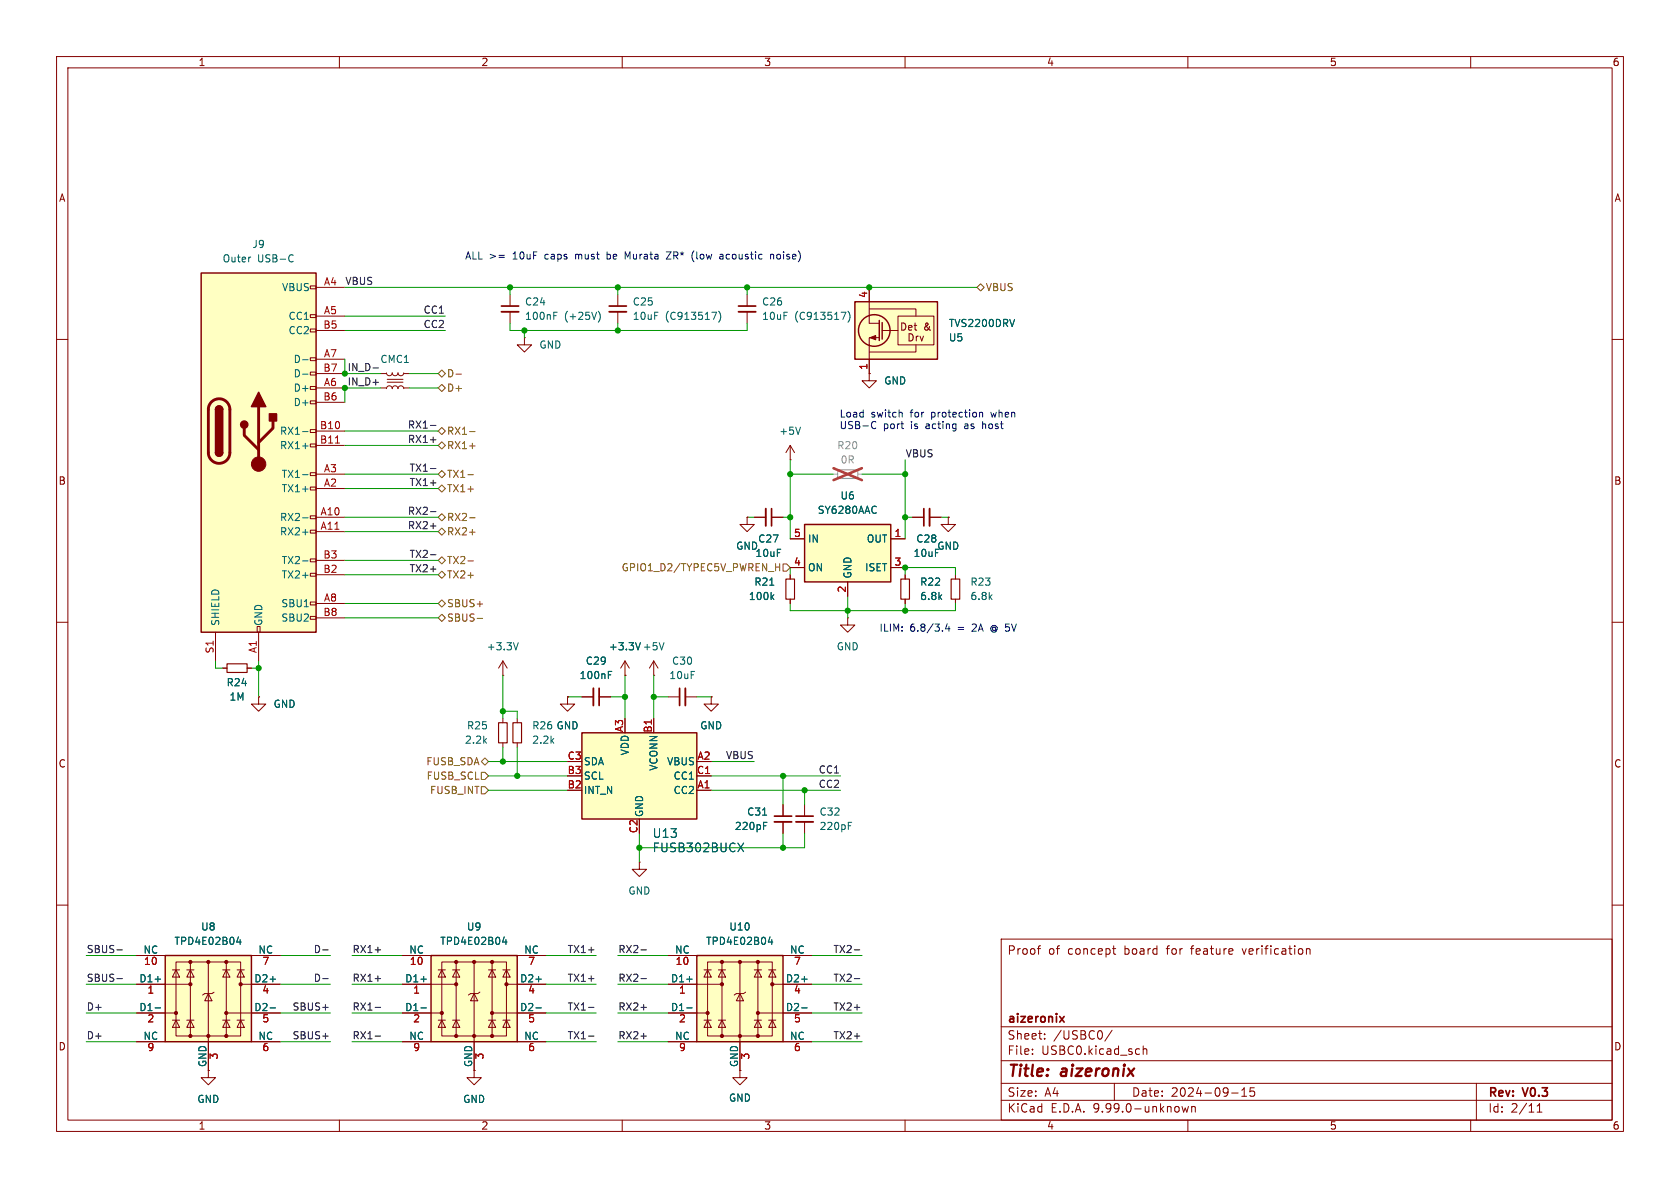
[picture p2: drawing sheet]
<svg xmlns="http://www.w3.org/2000/svg" width="297mm" height="210mm" viewBox="0 0 297 210" stroke-linecap="round" stroke-linejoin="round" font-family="sans-serif">
<g fill="none" stroke="#840000" stroke-width=".18">
<path d="M10 10h277v190h-277zM12 12h273v186h-273zM60 10v2M110 10v2M160 10v2M210 10v2M260 10v2M10 60h2M153.7 66v1.3h1.2l-1.2 1.3-1.3-1.3h1.3M153.7 66h.1M285 60h2M10 110h2"/>
<path d="M285 110h2M10 160h2M177 166h108v32h-108zM183.4 167.7h.6M184 167.2l-.3 .1M196.7 167.7h.5M196.9 167.2v1.3l.3 .2M231 167.8l.2-.1 .3 .1 .1 .9M231 167.7v1M285 160h2M60 198v2M110 198v2"/>
<path d="M160 198v2M177 194.5h108M177 191.5h108M177 187.5h108M177 181.5h108M182.5 186.3v.1M182.5 185.5v.1M184.7 183.6v.1M184.7 182.8v.1M196.6 182.1l-1.3 2M197 191.5v3M202.1 184.9v1.5"/>
<path d="M202.1 185.5l.2-.1 .4 .1v.9M209 195.6l.2 1 .3-.7 .3 .7 .3-1M210 198v2M210.7 195.6v1M210.7 195.7l.2-.1 .3 .1 .1 .9M217.7 193.2h1.2M219.5 193.8h.9M219.5 192.7l.5-.4v1.5M221.7 192.3h-.7v.7l.2-.1h.5l.1 .3-.1 .5-.2 .1-.5-.1M260 198v2M261 191.5v6.5M271.7 196.6h.9"/>
<path d="M271.7 195.5l.5-.4v1.5"/>
</g>
<path d="M187.3 179.7l.8 1M188.1 179.7l-.8 1" fill="none" stroke="#840000" stroke-width=".3"/>
<path d="M142.2 92.7h15.3v10.2h-15.3z" fill="#ffffc2"/>
<path d="M142.2 92.7h15.3v10.2h-15.3z" fill="none" stroke="#840000" stroke-width=".25"/>
<g fill="none" stroke="#840000" stroke-width=".18">
<path d="M139.7 95.3h2.5M157.5 95.3h2.5M39.4 118.1h.7M43.7 118.1h.7M139.7 100.3h2.5M149.9 109.2v1.3h1.2l-1.2 1.3-1.3-1.3h1.3M149.9 109.2h.1M149.9 102.9v2.5M157.5 100.3h2.5M45.7 123.2v1.3h1.3l-1.3 1.2-1.3-1.2h1.3M45.7 123.2h.1M91.4 127v.8"/>
<path d="M91.4 131.3v.8M125.7 123.2v1.3h-1.2l1.2 1.2 1.3-1.2h-1.3M125.7 123.2h.1M36.8 189.2v1.3h1.3l-1.3 1.3-1.2-1.3h1.2"/>
</g>
<path d="M40.1 117.3h3.6v1.6h-3.6zM90.7 127.8h1.5v3.5h-1.5z" fill="none" stroke="#840000" stroke-width=".2"/>
<path d="M29.2 168.9h15.2v15.3h-15.2z" fill="#ffffc2"/>
<g fill="none" stroke="#840000" stroke-width=".18">
<path d="M132.1 52.1v2M132.1 55.1v2.1M24.1 174h9.6M24.1 179.1h7M24.1 168.9h5.1M30.5 171.5h1.2M31.1 170.1h11.4v13h-11.4zM31.1 171.5l.6 1.2h-1.2zM33 171.5h1.3M33.7 171.5l.6 1.2h-1.3zM33.7 170.1v13M36.8 175.6l.7 1.3h-1.3z"/>
<path d="M36.8 170.1v19.1M37.8 175.4l-.3 .2h-1.3l-.4 .3M39.4 171.5h1.2M40 171.5l.6 1.2h-1.2zM40 170.1v13M40 179.1h9.5M41.9 171.5h1.3M42.5 171.5l.7 1.2h-1.3zM42.5 174h7M44.4 168.9h5.1M24.1 184.2h5.1M30.5 180.3h1.2"/>
<path d="M31.1 180.3l.6 1.3h-1.2zM33 180.3h1.3M33.7 180.3l.6 1.3h-1.3zM39.4 180.3h1.2M40 180.3l.6 1.3h-1.2zM41.9 180.3h1.3M42.5 180.3l.7 1.3h-1.3zM44.4 184.2h5.1"/>
</g>
<path d="M29.2 168.9h15.2v15.3h-15.2z" fill="none" stroke="#840000" stroke-width=".25"/>
<g fill="#840000" stroke="#840000" stroke-width=".18">
<circle cx="31.1" cy="179.1" r=".28"/>
<circle cx="33.7" cy="170.1" r=".28"/>
<circle cx="33.7" cy="174" r=".28"/>
<circle cx="33.7" cy="183.1" r=".28"/>
<circle cx="36.8" cy="170.1" r=".28"/>
<circle cx="36.8" cy="183.1" r=".28"/>
<circle cx="40" cy="170.1" r=".28"/>
<circle cx="40" cy="179.1" r=".28"/>
<circle cx="40" cy="183.1" r=".28"/>
<circle cx="42.5" cy="174" r=".28"/>
</g>
<path d="M148.7 55.2h.8l-.5 1.3M149.9 55a1.46 1.46 0 0 1 0 1.9M27.4 173.1h1M27.4 178.2h1M42.2 165.6l-.4 .9h.8M42.5 166.1v.8M47.7 173.1h1M47.7 178.2h1" fill="none" stroke="#006464" stroke-width=".18"/>
<path d="M130.6 54.1h3" fill="none" stroke="#840000" stroke-width=".3"/>
<path d="M130.6 55.1h3" fill="none" stroke="#840000" stroke-width=".33"/>
<path d="M151.1 53.3h14.6v10.2h-14.6z" fill="#ffffc2"/>
<g fill="none" stroke="#840000" stroke-width=".18">
<path d="M90.2 52.1v2M90.2 55.1v2.1M92.7 59.7v1.3h1.3l-1.3 1.2-1.3-1.2h1.3M92.7 59.7h.1M109.2 52.1v2M109.2 55.1v2.1M153.7 54.6h8.2v1.3M153.7 50.8v6.4h1.7M155.4 59.7h-1.7v6.3M156 58.4h2.7M158.7 55.9h6.4v5.1h-6.4zM139.7 78.7l-.8 1.3"/>
<path d="M139.7 78.7l.8 1.3M139.7 78.7v2.6M161.9 61v1.2h-8.2M132.1 91.4v1.3h1.2l-1.2 1.3-1.3-1.3h1.3M132.1 91.4h.1M133.3 91.4h2.1M136.4 91.4h2M139.7 81.3h.1M88.9 127v.8M88.9 131.3v.8M118.1 123.2h2M121.2 123.2h2"/>
<path d="M113 152.4v1.3h1.3l-1.3 1.2-1.2-1.2h1.2M113 152.4h.1"/>
</g>
<g fill="none" stroke="#840000" stroke-width=".25">
<path d="M151.1 53.3h14.6v10.2h-14.6zM155.4 56.6v3.6M156 57v2.9"/>
<circle cx="154.6" cy="58.4" r="2.79"/>
</g>
<path d="M153.8 59.7l1-.4v.8z" fill="#840000" stroke="#840000" stroke-width=".18"/>
<path d="M97.9 55.2h.6M97.9 55.8h.4M105.8 55a1.46 1.46 0 0 1 0 1.9M125.8 55.2h.9l-.6 1.3M127.1 55a1.46 1.46 0 0 1 0 1.9M179.4 56.5l-.5 1.2M141.5 75.5l-.4 1.3" fill="none" stroke="#006464" stroke-width=".18"/>
<path d="M88.6 54.1h3.1M107.7 54.1h3M136.4 89.9v3.1M120.1 121.7v3" fill="none" stroke="#840000" stroke-width=".3"/>
<path d="M88.6 55.1h3.1M107.7 55.1h3M135.4 89.9v3.1M121.2 121.7v3" fill="none" stroke="#840000" stroke-width=".33"/>
<path d="M148.1 83.1h3.5v1.5h-3.5z" fill="none" stroke="#a1a1a1" stroke-width=".2"/>
<path d="M147.3 83.8h.8M151.6 83.8h.8" fill="none" stroke="#a1a1a1" stroke-width=".18"/>
<path d="M147.4 82.8l5 2.1M152.4 82.8l-5 2.1" fill="none" stroke="#e12e31" stroke-width=".46"/>
<path d="M88.1 127.8h1.6v3.5h-1.6z" fill="none" stroke="#840000" stroke-width=".2"/>
<path d="M76.2 168.9h15.2v15.3h-15.2z" fill="#ffffc2"/>
<g fill="none" stroke="#840000" stroke-width=".18">
<path d="M71.1 174h9.5M71.1 179.1h7M71.1 168.9h5.1M77.5 171.5h1.2M78.1 170.1h11.4v13h-11.4zM78.1 171.5l.6 1.2h-1.2zM80 171.5h1.3M80.6 171.5l.7 1.2h-1.3zM80.6 170.1v13M83.8 175.6l.7 1.3h-1.3zM83.8 170.1v19.1M84.8 175.4l-.3 .2h-1.3l-.4 .3"/>
<path d="M86.4 171.5h1.2M87 171.5l.6 1.2h-1.2zM87 170.1v13M87 179.1h9.5M88.9 171.5h1.3M89.5 171.5l.7 1.2h-1.3zM89.5 174h7M91.4 168.9h5.1M71.1 184.2h5.1M77.5 180.3h1.2M78.1 180.3l.6 1.3h-1.2zM80 180.3h1.3"/>
<path d="M80.6 180.3l.7 1.3h-1.3zM86.4 180.3h1.2M87 180.3l.6 1.3h-1.2zM88.9 180.3h1.3M89.5 180.3l.7 1.3h-1.3zM91.4 184.2h5.1"/>
</g>
<path d="M76.2 168.9h15.2v15.3h-15.2z" fill="none" stroke="#840000" stroke-width=".25"/>
<g fill="#840000" stroke="#840000" stroke-width=".18">
<circle cx="78.1" cy="179.1" r=".28"/>
<circle cx="80.6" cy="170.1" r=".28"/>
<circle cx="80.6" cy="174" r=".28"/>
<circle cx="80.6" cy="183.1" r=".28"/>
<circle cx="83.8" cy="170.1" r=".28"/>
<circle cx="83.8" cy="183.1" r=".28"/>
<circle cx="87" cy="170.1" r=".28"/>
<circle cx="87" cy="179.1" r=".28"/>
<circle cx="87" cy="183.1" r=".28"/>
<circle cx="89.5" cy="174" r=".28"/>
</g>
<path d="M74.4 173.1h1M74.4 178.2h1M89.1 165.6l-.3 .9h.8M89.4 166.1v.8M94.7 173.1h1M94.7 178.2h1" fill="none" stroke="#006464" stroke-width=".18"/>
<path d="M102.9 129.5h20.3v15.3h-20.3z" fill="#ffffc2"/>
<path d="M102.9 129.5h20.3v15.3h-20.3z" fill="none" stroke="#840000" stroke-width=".25"/>
<path d="M115.6 119.4h.1M115.6 116.8v2.6M115.6 116.8l-.8 1.3M115.6 116.8l.7 1.3M139.7 101.6v.8M139.7 105.9v.8M115.6 127v2.5M123.2 137.2h2.5M123.2 139.7h2.5" fill="none" stroke="#840000" stroke-width=".18"/>
<path d="M117.4 113.6l-.4 1.3M136.1 103.4h.7M136.4 105.5l.4 .5M136.8 105.1l-.5 .5M130.5 149l1 1.6M131.5 149l-1 1.6" fill="none" stroke="#006464" stroke-width=".18"/>
<path d="M138.9 102.4h1.6v3.5h-1.6z" fill="none" stroke="#840000" stroke-width=".2"/>
<path d="M35.6 48.3h20.3v63.5h-20.3z" fill="#ffffc2"/>
<g fill="none" stroke="#840000" stroke-width=".18">
<path d="M54.9 50.5h1v.6h-1zM54.9 55.6h1v.5h-1zM54.9 58.2h1v.5h-1zM55.9 50.8h5.1M55.9 55.9h5.1M55.9 58.4h5.1M54.9 63.2h1v.6h-1zM54.9 65.8h1v.5h-1zM54.9 68.3h1v.5h-1zM54.9 70.9h1v.5h-1zM54.9 75.9h1v.6h-1zM54.9 78.5h1v.5h-1z"/>
<path d="M55.9 63.5h5.1M55.9 66h5.1M55.9 68.6h5.1M55.9 71.1h5.1M55.9 76.2h5.1M55.9 78.7h5.1M67.3 66h1M67.3 68.6h1M68.3 65.9l.2 .4 .3 .1 .4-.1 .1-.4 .1 .3 .3 .2 .4-.1 .3-.4 .1 .4 .5 .1 .3-.2 .1-.3M68.3 68.7l.2-.3 .3-.2 .4 .1 .1 .4 .2-.3 .2-.2 .4 .1 .3 .4 .1-.4 .5-.1 .3 .2 .1 .3M68.5 67.1h2.7M68.5 67.6h2.7"/>
<path d="M71.4 66h1M71.4 68.6h1M54.9 83.6h1v.5h-1zM54.9 86.1h1v.5h-1zM54.9 91.2h1v.5h-1zM54.9 93.7h1v.5h-1zM54.9 98.8h1v.5h-1zM55.9 83.8h5.1M55.9 86.4h5.1M55.9 91.4h5.1M55.9 94h5.1M55.9 99.1h5.1"/>
<path d="M161.3 91.4h2M164.3 91.4h2.1M167.6 91.4v1.3h-1.2l1.2 1.3 1.3-1.3h-1.3M167.6 91.4h.1M38.1 111.8v5M45.5 110.7h.5v1.1h-.5zM45.7 111.8v5M54.9 101.3h1v.6h-1zM54.9 106.4h1v.5h-1zM54.9 109h1v.5h-1zM55.9 101.6h5.1M55.9 106.7h5.1"/>
<path d="M55.9 109.2h5.1M110.5 119.4h.1M110.5 116.8l-.8 1.3M110.5 116.8l.8 1.3M110.5 116.8v2.6M160 101.6v.8M160 105.9v.8M168.9 101.6v.8M168.9 105.9v.8M102.9 123.2h2M105.9 123.2h2M138.4 142.2v2.1"/>
<path d="M138.4 145.3v2M142.2 142.2v2.1M142.2 145.3v2M83.8 189.2v1.3h1.3l-1.3 1.3-1.3-1.3h1.3M130.8 189.2v1.3h1.3l-1.3 1.3-1.3-1.3h1.3"/>
</g>
<path d="M35.6 48.3h20.3v63.5h-20.3zM38.1 72.4a.64 .64 0 0 1 .6-.6 .64 .64 0 0 1 .7 .6M38.1 80a.64 .64 0 0 0 .6 .6 .64 .64 0 0 0 .7-.6" fill="none" stroke="#840000" stroke-width=".25"/>
<path d="M37.4 71.1a1.9 1.9 0 0 1 2.1-.5 1.9 1.9 0 0 1 1.1 1.8v7.6a1.91 1.91 0 0 1-1.9 1.9 1.91 1.91 0 0 1-1.9-1.9v-7.8l.2-.6zM43.2 75.7v1.3l2.5 2.5M45.7 71.9v10.1M48.3 74.4v1.3l-2.6 2.5" fill="none" stroke="#840000" stroke-width=".51"/>
<g fill="#840000" stroke="#840000" stroke-width=".25">
<path d="M38.1 72.4h1.3v7.6h-1.3z"/>
<path d="M38.3 71.9a.64 .64 0 0 1 .7-.1 .64 .64 0 0 1 .4 .6h-1.3z"/>
<path d="M38.1 80h1.3a.64 .64 0 0 1-.7 .6 .64 .64 0 0 1-.6-.6z"/>
<path d="M45.7 69.3l1.3 2.6h-2.6z"/>
<path d="M47.6 73.2h1.3v1.2h-1.3z"/>
<circle cx="43.2" cy="75.1" r=".63"/>
</g>
<circle cx="45.7" cy="82" r="1.27" fill="#840000" stroke="#840000" stroke-width=".18"/>
<g fill="none" stroke="#006464" stroke-width=".18">
<path d="M44.2 45.5h.1M51.5 45l.3 .2M51.8 46.2l-.3 .1M53.5 63.6h1M53.5 66.1h1M53.5 76.3h1M53.5 78.8h1M53.5 83.9h1M53.5 91.5h1M53.5 94.1h1M53.5 99.2h1M107.6 119.3h.4"/>
<path d="M107.6 118.7h.6M113.2 113.6l-.4 1.3M134.8 144.1h.7M135 146h.4M135 145.4h.6M150 146h.4M150 145.4h.6"/>
</g>
<path d="M59.3 78.3h.7" fill="none" stroke="#a90000" stroke-width=".18"/>
<path d="M159.3 102.4h1.5v3.5h-1.5zM168.1 102.4h1.6v3.5h-1.6z" fill="none" stroke="#840000" stroke-width=".2"/>
<path d="M163.3 89.9v3.1M105.9 121.7v3M136.9 144.3h3.1M140.7 144.3h3.1" fill="none" stroke="#840000" stroke-width=".3"/>
<path d="M164.3 89.9v3.1M104.9 121.7v3M136.9 145.3h3.1M140.7 145.3h3.1" fill="none" stroke="#840000" stroke-width=".33"/>
<path d="M123.2 168.9h15.2v15.3h-15.2z" fill="#ffffc2"/>
<g fill="none" stroke="#840000" stroke-width=".18">
<path d="M153.7 50.8v2.5M153.7 66h.1M153.7 63.5v2.5M132.1 91.4h.1M133.3 91.4h2.1M136.4 91.4h2M139.7 95.3h2.5M157.5 95.3h2.5M161.3 91.4h2M164.3 91.4h2.1M167.6 91.4h.1M39.4 118.1h.7"/>
<path d="M43.7 118.1h.7M88.9 119.4h.1M88.9 116.8l-.8 1.3M88.9 116.8l.8 1.3M88.9 116.8v2.6M110.5 119.4h.1M139.7 100.3h2.5M139.7 101.6v.8M139.7 105.9v.8M149.9 102.9v2.5M157.5 100.3h2.5M160 101.6v.8"/>
<path d="M160 105.9v.8M45.7 123.2h.1M100.3 123.2v1.3h1.3l-1.3 1.2-1.2-1.2h1.2M100.3 123.2h.1M102.9 123.2h2M105.9 123.2h2M115.6 127v2.5M123.2 137.2h2.5M123.2 139.7h2.5M125.7 123.2h.1M138.4 142.2v2.1M138.4 145.3v2"/>
<path d="M24.1 174h5.1M24.1 179.1h5.1M24.1 168.9h5.1M44.4 174h5.1M44.4 179.1h5.1M44.4 168.9h5.1M71.1 174h5.1M71.1 179.1h5.1M71.1 168.9h5.1M91.4 174h5.1M91.4 179.1h5.1M91.4 168.9h5.1"/>
<path d="M118.1 174h9.5M118.1 179.1h7M118.1 168.9h5.1M124.5 171.5h1.2M125.1 170.1h11.4v13h-11.4zM125.1 171.5l.6 1.2h-1.2zM127 171.5h1.3M127.6 171.5l.7 1.2h-1.3zM127.6 170.1v13M130.8 175.6l.6 1.3h-1.2zM130.8 170.1v19.1M131.8 175.4l-.4 .2h-1.2l-.4 .3"/>
<path d="M133.3 171.5h1.3M134 171.5l.6 1.2h-1.3zM134 170.1v13M134 179.1h9.5M135.9 171.5h1.3M136.5 171.5l.7 1.2h-1.3zM136.5 174h7M138.4 168.9h5.1M24.1 184.2h5.1M36.8 184.2v5M44.4 184.2h5.1M71.1 184.2h5.1"/>
<path d="M83.8 184.2v5M91.4 184.2h5.1M118.1 184.2h5.1M124.5 180.3h1.2M125.1 180.3l.6 1.3h-1.2zM127 180.3h1.3M127.6 180.3l.7 1.3h-1.3zM133.3 180.3h1.3M134 180.3l.6 1.3h-1.3zM135.9 180.3h1.3M136.5 180.3l.7 1.3h-1.3zM138.4 184.2h5.1"/>
</g>
<path d="M123.2 168.9h15.2v15.3h-15.2z" fill="none" stroke="#840000" stroke-width=".25"/>
<g fill="#840000" stroke="#840000" stroke-width=".18">
<circle cx="125.1" cy="179.1" r=".28"/>
<circle cx="127.6" cy="170.1" r=".28"/>
<circle cx="127.6" cy="174" r=".28"/>
<circle cx="127.6" cy="183.1" r=".28"/>
<circle cx="130.8" cy="170.1" r=".28"/>
<circle cx="130.8" cy="183.1" r=".28"/>
<circle cx="134" cy="170.1" r=".28"/>
<circle cx="134" cy="179.1" r=".28"/>
<circle cx="134" cy="183.1" r=".28"/>
<circle cx="136.5" cy="174" r=".28"/>
</g>
<g fill="none" stroke="#006464" stroke-width=".18">
<path d="M179.4 56.5l-.5 1.2M91.6 113.6l-.4 1.3M107.6 119.3h.4M107.6 118.7h.6M113.2 113.6l-.4 1.3M136.1 103.4h.7M136.4 105.5l.4 .5M136.8 105.1l-.5 .5M130.5 149l1 1.6M131.5 149l-1 1.6M134.8 144.1h.7M135 146h.4"/>
<path d="M135 145.4h.6M27.4 173.1h1M27.4 178.2h1M42.2 165.6l-.4 .9h.8M42.5 166.1v.8M47.7 173.1h1M47.7 178.2h1M74.4 173.1h1M74.4 178.2h1M89.1 165.6l-.3 .9h.8M89.4 166.1v.8M94.7 173.1h1"/>
<path d="M94.7 178.2h1M121.4 173.1h1M121.4 178.2h1M136.1 165.6l-.3 .9h.8M136.4 166.1v.8M141.7 173.1h1M141.7 178.2h1"/>
</g>
<g fill="none" stroke="#725600" stroke-width=".18">
<path d="M172.7 50.8l.7-.6 .6 .6-.6 .6zM77.5 78.7l.6-.6 .6 .6-.6 .7zM77.5 76.2l.6-.6 .6 .6-.6 .6zM77.5 68.6l.6-.7 .6 .7-.6 .6zM77.5 66l.6-.6 .6 .6-.6 .7zM80.6 66.1h1M83 78.8h1M83 76.3h1M77.5 83.8l.6-.6 .6 .6-.6 .7zM77.5 94l.6-.7 .6 .7-.6 .6zM77.5 91.4l.6-.6 .6 .6-.6 .7zM77.5 86.4l.6-.7 .6 .7-.6 .6z"/>
<path d="M77.5 99.1l.6-.7 .6 .7-.6 .6zM82.7 83.9h1M82.7 99.2h1M83 94.1h1M83 91.5h1M137.8 99.6v1.3M138.4 99.7h.7l.6 .6-.6 .7h-.7zM77.5 101.6l.6-.6 .6 .6-.6 .6zM77.5 106.7l.6-.7 .6 .7-.6 .6zM77.5 109.2l.6-.6 .6 .6-.6 .7zM84.4 109.3h.9M137.1 100.2h.7"/>
<path d="M85.1 134.6l.6-.6 .7 .6-.7 .7zM85.1 136.5h.6l.7 .7-.7 .6h-.6zM85.1 139.1h.6l.7 .6-.7 .6h-.6z"/>
</g>
<g fill="none" stroke="#0f0f0f" stroke-width=".18">
<path d="M65.9 65h1M76.1 75.2h1M76.1 77.7h1M76.1 90.4h1M76.1 93h1M76.1 82.8h1M76.1 98.1h1M20.7 167.9h.9M20.7 173h.9M57 167.9h1M57 173h1M66.3 167.9h1"/>
<path d="M66.3 178.1h1M66.3 173h1M104 178.1h1M113.3 167.9h1M113.3 178.1h1M113.3 173h1M151 167.9h1M151 173h1M66.3 183.2h1M104 183.2h1M113.3 183.2h1"/>
</g>
<g fill="none" stroke="#009600" stroke-width=".18">
<path d="M61 55.9h17.7M61 50.8h111.7M61 58.4h17.7M90.2 57.2v1.2h41.9v-1.2M90.2 50.8v1.3M92.7 58.4v1.3M109.2 50.8v1.3M109.2 57.2v1.2M132.1 50.8v1.3M61 76.2h16.5M61 78.7h16.5M61 63.5v2.5h6.3"/>
<path d="M67.3 68.6h-6.3v2.5M72.4 68.6h5.1M72.4 66h5.1M61 99.1h16.5M61 94h16.5M61 91.4h16.5M61 83.8h16.5M61 86.4h16.5M132.1 91.4h1.2M138.4 91.4h1.3M139.7 83.8h7.6M139.7 81.3v14"/>
<path d="M152.4 83.8h7.6M160 91.4h1.3M160 81.3v14M166.4 91.4h1.2M38.1 116.8v1.3h1.3M44.4 118.1h1.3M45.7 116.8v6.4M61 106.7h16.5M61 109.2h16.5M61 101.6h16.5M88.9 119.4v7.6M110.5 119.4v7.6"/>
<path d="M115.6 119.4v7.6M139.7 100.3v1.3M139.7 106.7v1.3h29.2v-1.3M149.9 105.4v3.8M160 101.6v-1.3h8.9v1.3M160 106.7v1.3M86.4 137.2h13.9M86.4 134.6h13.9M86.4 139.7h13.9M88.9 125.7h2.5v1.3M88.9 132.1v2.5M91.4 132.1v5.1"/>
<path d="M100.3 123.2h2.6M107.9 123.2h2.6M115.6 123.2h2.5M123.2 123.2h2.5M125.7 137.2h22.9M125.7 134.6h7.6M125.7 139.7h22.9M138.4 137.2v5M142.2 139.7v2.5M113 147.3v5.1M138.4 147.3v2.6M142.2 147.3v2.6h-29.2"/>
<path d="M15.2 174h8.9M15.2 179.1h8.9M15.2 168.9h8.9M49.5 174h8.9M49.5 179.1h8.9M49.5 168.9h8.9M62.2 174h8.9M62.2 179.1h8.9M62.2 168.9h8.9M96.5 174h8.9M96.5 179.1h8.9M96.5 168.9h8.9"/>
<path d="M109.2 174h8.9M109.2 179.1h8.9M109.2 168.9h8.9M143.5 174h8.9M143.5 179.1h8.9M143.5 168.9h8.9M15.2 184.2h8.9M49.5 184.2h8.9M62.2 184.2h8.9M96.5 184.2h8.9M109.2 184.2h8.9M143.5 184.2h8.9"/>
</g>
<g fill="none" stroke="#0000c2" stroke-width=".18">
<path d="M88.2 45.1h1M88.2 45.5h1M107.3 44.5v1.3M107.3 45.7l.1 .1M107.4 44.9l-.1 .1M111 45.4l-.5-.9v1.3M117.8 44.5h.8l-.8 1.3h.8M122.5 46l.2 .3M122.7 44.3l-.2 .3M127.3 45.7h.5M127.3 45h.5v.8M127.8 45.3l-.5 .1"/>
<path d="M136.2 45.1l.2-.2 .3 .1 .1 .8M136.2 44.9v.9M137.4 45.1v.6M154.8 75.7l-.2 .1-.3-.1M159.3 72.9l.2 .2v.6M173.2 73l.2-.1h.3v.8M173.7 74.5v1.3M173.9 74.9l-.2 .1M167.5 110.3l-.3 .9h.7M167.8 110.7v.9M175.3 110.7a.58 .58 0 0 0 0 .9"/>
</g>
<g fill="#009600" stroke="#009600" stroke-width=".18">
<circle cx="160" cy="108" r=".46"/>
<circle cx="160" cy="83.8" r=".46"/>
<circle cx="160" cy="91.4" r=".46"/>
<circle cx="149.9" cy="108" r=".46"/>
<circle cx="160" cy="100.3" r=".46"/>
<circle cx="153.7" cy="50.8" r=".46"/>
<circle cx="139.7" cy="91.4" r=".46"/>
<circle cx="139.7" cy="83.8" r=".46"/>
<circle cx="88.9" cy="125.7" r=".46"/>
<circle cx="91.4" cy="137.2" r=".46"/>
<circle cx="45.7" cy="118.1" r=".46"/>
<circle cx="88.9" cy="134.6" r=".46"/>
<circle cx="138.4" cy="137.2" r=".46"/>
<circle cx="113" cy="149.9" r=".46"/>
<circle cx="138.4" cy="149.9" r=".46"/>
<circle cx="110.5" cy="123.2" r=".46"/>
<circle cx="115.6" cy="123.2" r=".46"/>
<circle cx="109.2" cy="58.4" r=".46"/>
<circle cx="109.2" cy="50.8" r=".46"/>
<circle cx="132.1" cy="50.8" r=".46"/>
<circle cx="92.7" cy="58.4" r=".46"/>
<circle cx="90.2" cy="50.8" r=".46"/>
<circle cx="142.2" cy="139.7" r=".46"/>
<circle cx="61" cy="66" r=".46"/>
<circle cx="61" cy="68.6" r=".46"/>
</g>
<g font-size="2.8" fill="#840000">
<text x="178" y="190.9">Title:</text>
<text x="187.7" y="190.9">aizeronix</text>
</g>
<g font-size="2.1" fill="#006464">
<text x="115.3" y="148.3">U13</text>
<text x="115.3" y="150.9">FUSB302BUCX</text>
</g>
<g font-size="2.1" fill="#840000">
<text x="178" y="169">Proof</text>
<text x="185.3" y="169">of</text>
<text x="188.8" y="169">concept</text>
<text x="198.9" y="169">board</text>
<text x="206.6" y="169">for</text>
<text x="211" y="169">feature</text>
<text x="220.2" y="169">verification</text>
<text x="178" y="184">Sheet:</text>
<text x="178" y="181.2">aizeronix</text>
<text x="186.2" y="184">/USBC0/</text>
<text x="178" y="186.7">File:</text>
<text x="184.1" y="186.7">USBC0.kicad_sch</text>
<text x="178" y="196.9">KiCad</text>
<text x="178" y="194.1">Size:</text>
<text x="184.7" y="194.1">A4</text>
<text x="185.7" y="196.9">E.D.A.</text>
<text x="193.3" y="196.9">9.99.0-unknown</text>
<text x="200" y="194.1">Date:</text>
<text x="207" y="194.1">2024-09-15</text>
<text x="263" y="194.3">Rev:</text>
<text x="263" y="196.9">Id:</text>
<text x="267.1" y="196.9">2/11</text>
<text x="269.4" y="194.3">V0.3</text>
</g>
<g font-size="1.8" fill="#840000">
<text x="35" y="11.9">1</text>
<text x="85" y="11.9">2</text>
<text x="135" y="11.9">3</text>
<text x="185" y="11.9">4</text>
<text x="235" y="11.9">5</text>
<text x="285" y="11.9">6</text>
<text x="10.3" y="35.9">A</text>
<text x="285.3" y="35.9">A</text>
<text x="159" y="58.6">Det</text>
<text x="163.3" y="58.6">&amp;</text>
<text x="160.3" y="60.6">Drv</text>
<text x="10.3" y="85.9">B</text>
<text x="285.3" y="85.9">B</text>
<text x="10.3" y="135.9">C</text>
<text x="285.3" y="135.9">C</text>
<text x="10.3" y="185.9">D</text>
<text x="285.3" y="185.9">D</text>
<text x="36.6" y="188.7" transform="rotate(-90 36.6 188.7)">GND</text>
<text x="83.6" y="188.7" transform="rotate(-90 83.6 188.7)">GND</text>
<text x="35" y="199.9">1</text>
<text x="85" y="199.9">2</text>
<text x="135" y="199.9">3</text>
<text x="185" y="199.9">4</text>
<text x="235" y="199.9">5</text>
<text x="285" y="199.9">6</text>
</g>
<g font-size="1.8" fill="#006464">
<text x="39.3" y="46.6">Outer</text>
<text x="44.5" y="44">J9</text>
<text x="45.5" y="46.6">USB-C</text>
<text x="49.8" y="51.7">VBUS</text>
<text x="50.9" y="56.7">CC1</text>
<text x="50.9" y="59.3">CC2</text>
<text x="92.7" y="56.7">100nF</text>
<text x="92.7" y="54.2">C24</text>
<text x="99.8" y="56.7">(+25V)</text>
<text x="111.8" y="54.2">C25</text>
<text x="111.8" y="56.7">10uF</text>
<text x="117.6" y="56.7">(C913517)</text>
<text x="134.6" y="54.2">C26</text>
<text x="134.6" y="56.7">10uF</text>
<text x="140.5" y="56.7">(C913517)</text>
<text x="167.6" y="58">TVS2200DRV</text>
<text x="51.8" y="64.4">D-</text>
<text x="67.1" y="64.4">CMC1</text>
<text x="95.3" y="61.8">GND</text>
<text x="167.6" y="60.6">U5</text>
<text x="51.8" y="66.9">D-</text>
<text x="51.8" y="69.4">D+</text>
<text x="51.8" y="72">D+</text>
<text x="156.2" y="68.2">GND</text>
<text x="49.4" y="77.1">RX1-</text>
<text x="137.7" y="77.1">+5V</text>
<text x="49.4" y="79.6">RX1+</text>
<text x="49.7" y="84.7">TX1-</text>
<text x="49.7" y="87.2">TX1+</text>
<text x="148.5" y="88.5">U6</text>
<text x="49.4" y="92.3">RX2-</text>
<text x="49.4" y="94.8">RX2+</text>
<text x="144.5" y="91">SY6280AAC</text>
<text x="49.7" y="99.9">TX2-</text>
<text x="130" y="97.4">GND</text>
<text x="133.5" y="98.7">10uF</text>
<text x="133.9" y="96.1">C27</text>
<text x="142.7" y="96.1">IN</text>
<text x="142.7" y="101.2">ON</text>
<text x="152.8" y="101.2">ISET</text>
<text x="153.1" y="96.1">OUT</text>
<text x="161.4" y="98.7">10uF</text>
<text x="161.9" y="96.1">C28</text>
<text x="165.6" y="97.4">GND</text>
<text x="49.6" y="107.5">SBU1</text>
<text x="49.7" y="102.5">TX2+</text>
<text x="132.3" y="106.3">100k</text>
<text x="133.3" y="103.7">R21</text>
<text x="150.7" y="102.4" transform="rotate(-90 150.7 102.4)">GND</text>
<text x="162.6" y="106.3">6.8k</text>
<text x="162.6" y="103.7">R22</text>
<text x="171.5" y="106.3">6.8k</text>
<text x="171.5" y="103.7">R23</text>
<text x="39" y="110.7" transform="rotate(-90 39 110.7)">SHIELD</text>
<text x="46.6" y="110.7" transform="rotate(-90 46.6 110.7)">GND</text>
<text x="49.6" y="110.1">SBU2</text>
<text x="86" y="115.2">+3.3V</text>
<text x="103.5" y="117.7">C29</text>
<text x="107.5" y="115.2">+3.3V</text>
<text x="113.5" y="115.2">+5V</text>
<text x="118.7" y="117.7">C30</text>
<text x="147.8" y="115.2">GND</text>
<text x="40" y="121.5">R24</text>
<text x="40.5" y="124.1">1M</text>
<text x="48.3" y="125.3">GND</text>
<text x="102.4" y="120.2">100nF</text>
<text x="118.2" y="120.2">10uF</text>
<text x="82.1" y="131.7">2.2k</text>
<text x="82.5" y="129.1">R25</text>
<text x="94" y="131.7">2.2k</text>
<text x="94" y="129.1">R26 GND</text>
<text x="98.3" y="129.1">GND</text>
<text x="123.7" y="129.1">GND</text>
<text x="103.1" y="135.5">SDA</text>
<text x="111.4" y="133.6" transform="rotate(-90 111.4 133.6)">VDD</text>
<text x="116.4" y="136.3" transform="rotate(-90 116.4 136.3)">VCONN</text>
<text x="117.8" y="135.5">VBUS</text>
<text x="103.1" y="138">SCL</text>
<text x="103.1" y="140.6">INT_N</text>
<text x="119" y="138">CC1</text>
<text x="119" y="140.6">CC2</text>
<text x="113.9" y="144.5" transform="rotate(-90 113.9 144.5)">GND</text>
<text x="129.8" y="146.9">220pF</text>
<text x="132" y="144.4">C31</text>
<text x="144.8" y="146.9">220pF</text>
<text x="144.8" y="144.4">C32</text>
<text x="111" y="158.3">GND</text>
<text x="30.7" y="167.2">TPD4E02B04</text>
<text x="35.5" y="164.7">U8</text>
<text x="77.7" y="167.2">TPD4E02B04</text>
<text x="82.4" y="164.7">U9</text>
<text x="124.7" y="167.2">TPD4E02B04</text>
<text x="128.8" y="164.7">U10</text>
<text x="24.5" y="173.7">D1+</text>
<text x="25.3" y="168.7">NC</text>
<text x="44.9" y="173.7">D2+</text>
<text x="45.6" y="168.7">NC</text>
<text x="71.5" y="173.7">D1+</text>
<text x="72.3" y="168.7">NC</text>
<text x="91.9" y="173.7">D2+</text>
<text x="92.6" y="168.7">NC</text>
<text x="118.5" y="173.7">D1+</text>
<text x="119.2" y="168.7">NC</text>
<text x="138.8" y="173.7">D2+</text>
<text x="139.6" y="168.7">NC</text>
<text x="24.5" y="178.8">D1-</text>
<text x="44.9" y="178.8">D2-</text>
<text x="71.5" y="178.8">D1-</text>
<text x="91.9" y="178.8">D2-</text>
<text x="118.5" y="178.8">D1-</text>
<text x="138.8" y="178.8">D2-</text>
<text x="25.3" y="183.9">NC</text>
<text x="45.6" y="183.9">NC</text>
<text x="72.3" y="183.9">NC</text>
<text x="92.6" y="183.9">NC</text>
<text x="119.2" y="183.9">NC</text>
<text x="139.6" y="183.9">NC</text>
<text x="130.6" y="188.7" transform="rotate(-90 130.6 188.7)">GND</text>
<text x="34.8" y="195.2">GND</text>
<text x="81.8" y="195.2">GND</text>
<text x="128.8" y="194.9">GND</text>
</g>
<g font-size="1.8" fill="#0000c2">
<text x="82.1" y="46.1">ALL &gt;=</text>
<text x="90.8" y="46.1">10uF</text>
<text x="96.6" y="46.1">caps</text>
<text x="102.2" y="46.1">must</text>
<text x="107.9" y="46.1">be</text>
<text x="111.3" y="46.1">Murata</text>
<text x="118.9" y="46.1">ZR*</text>
<text x="123.5" y="46.1">(low</text>
<text x="128.7" y="46.1">acoustic</text>
<text x="137.9" y="46.1">noise)</text>
<text x="148.3" y="74">Load</text>
<text x="148.3" y="76.1">USB-C</text>
<text x="154" y="74">switch</text>
<text x="156.2" y="76.1">port</text>
<text x="161.1" y="74">for</text>
<text x="161.1" y="76.1">is</text>
<text x="163.9" y="76.1">acting</text>
<text x="164.9" y="74">protection</text>
<text x="171" y="76.1">as</text>
<text x="174.3" y="76.1">host</text>
<text x="175.7" y="74">when</text>
<text x="155.4" y="111.9">ILIM:</text>
<text x="160.8" y="111.9">6.8/3.4</text>
<text x="169.4" y="111.9">=</text>
<text x="172.1" y="111.9">2A</text>
<text x="175.6" y="111.9">@ 5V</text>
</g>
<g font-size="1.8" fill="#a90000">
<text x="57.2" y="50.5">A4</text>
<text x="153.4" y="52.8" transform="rotate(-90 153.4 52.8)">4</text>
<text x="57.1" y="58.2">B5</text>
<text x="57.2" y="55.6">A5</text>
<text x="57.1" y="65.8">B7</text>
<text x="57.2" y="63.2">A7</text>
<text x="153.4" y="65.5" transform="rotate(-90 153.4 65.5)">1</text>
<text x="57.1" y="70.9">B6</text>
<text x="57.2" y="68.3">A6</text>
<text x="56.5" y="75.9">B10</text>
<text x="56.5" y="78.5">B11</text>
<text x="57.2" y="83.6">A3</text>
<text x="57.2" y="86.1">A2</text>
<text x="56.6" y="91.2">A10</text>
<text x="56.6" y="93.7">A11</text>
<text x="140.3" y="95">5</text>
<text x="158" y="95">1</text>
<text x="57.1" y="98.8">B3</text>
<text x="57.1" y="101.3">B2</text>
<text x="140.3" y="100.1">4</text>
<text x="158" y="100.1">3</text>
<text x="57.2" y="106.4">A8</text>
<text x="149.6" y="104.8" transform="rotate(-90 149.6 104.8)">2</text>
<text x="57.1" y="109">B8</text>
<text x="37.8" y="115.6" transform="rotate(-90 37.8 115.6)">S1</text>
<text x="45.5" y="115.6" transform="rotate(-90 45.5 115.6)">A1</text>
<text x="110.2" y="129.5" transform="rotate(-90 110.2 129.5)">A3</text>
<text x="115.3" y="129.6" transform="rotate(-90 115.3 129.6)">B1</text>
<text x="100.3" y="134.4">C3</text>
<text x="100.3" y="136.9">B3</text>
<text x="123.1" y="136.9">C1</text>
<text x="123.2" y="134.4">A2</text>
<text x="100.3" y="139.4">B2</text>
<text x="123.2" y="139.4">A1</text>
<text x="112.8" y="147.4" transform="rotate(-90 112.8 147.4)">C2</text>
<text x="25.4" y="170.9">10</text>
<text x="46.3" y="170.9">7</text>
<text x="72.3" y="170.9">10</text>
<text x="93.3" y="170.9">7</text>
<text x="119.3" y="170.9">10</text>
<text x="140.3" y="170.9">7</text>
<text x="26" y="176">1</text>
<text x="46.3" y="176">4</text>
<text x="73" y="176">1</text>
<text x="93.3" y="176">4</text>
<text x="119.9" y="176">1</text>
<text x="140.3" y="176">4</text>
<text x="26" y="181.1">2</text>
<text x="46.3" y="181.1">5</text>
<text x="73" y="181.1">2</text>
<text x="93.3" y="181.1">5</text>
<text x="119.9" y="181.1">2</text>
<text x="140.3" y="181.1">5</text>
<text x="26" y="186.1">9</text>
<text x="38.8" y="187.4" transform="rotate(-90 38.8 187.4)">3</text>
<text x="46.3" y="186.1">6</text>
<text x="73" y="186.1">9</text>
<text x="85.8" y="187.4" transform="rotate(-90 85.8 187.4)">3</text>
<text x="93.3" y="186.1">6</text>
<text x="119.9" y="186.1">9</text>
<text x="132.8" y="187.4" transform="rotate(-90 132.8 187.4)">3</text>
<text x="140.3" y="186.1">6</text>
</g>
<g font-size="1.8" fill="#0f0f0f">
<text x="61" y="50.5">VBUS</text>
<text x="74.8" y="55.5">CC1</text>
<text x="74.8" y="58.1">CC2</text>
<text x="61.4" y="65.7">IN_D-</text>
<text x="61.4" y="68.2">IN_D+</text>
<text x="72" y="75.9">RX1-</text>
<text x="72" y="78.4">RX1+</text>
<text x="72.3" y="83.5">TX1-</text>
<text x="160" y="80.9">VBUS</text>
<text x="72.3" y="86">TX1+</text>
<text x="72" y="91.1">RX2-</text>
<text x="72" y="93.6">RX2+</text>
<text x="72.3" y="101.3">TX2+</text>
<text x="72.3" y="98.7">TX2-</text>
<text x="128.2" y="134.3">VBUS</text>
<text x="144.6" y="136.8">CC1</text>
<text x="144.6" y="139.4">CC2</text>
<text x="15.2" y="168.6">SBUS-</text>
<text x="15.2" y="173.6">SBUS-</text>
<text x="55.4" y="168.6">D-</text>
<text x="55.4" y="173.6">D-</text>
<text x="62.2" y="173.6">RX1+</text>
<text x="62.2" y="168.6">RX1+</text>
<text x="100.2" y="173.6">TX1+</text>
<text x="100.2" y="168.6">TX1+</text>
<text x="109.2" y="168.6">RX2-</text>
<text x="109.2" y="173.6">RX2-</text>
<text x="147.2" y="168.6">TX2-</text>
<text x="147.2" y="173.6">TX2-</text>
<text x="15.2" y="178.7">D+</text>
<text x="51.6" y="178.7">SBUS+</text>
<text x="62.2" y="178.7">RX1-</text>
<text x="100.2" y="178.7">TX1-</text>
<text x="109.2" y="178.7">RX2+</text>
<text x="147.2" y="178.7">TX2+</text>
<text x="15.2" y="183.8">D+</text>
<text x="51.6" y="183.8">SBUS+</text>
<text x="62.2" y="183.8">RX1-</text>
<text x="100.2" y="183.8">TX1-</text>
<text x="109.2" y="183.8">RX2+</text>
<text x="147.2" y="183.8">TX2+</text>
</g>
<g font-size="1.8" fill="#725600">
<text x="174.2" y="51.7">VBUS</text>
<text x="78.9" y="69.4">D+</text>
<text x="78.9" y="66.9">D-</text>
<text x="78.9" y="77.1">RX1-</text>
<text x="78.9" y="79.6">RX1+</text>
<text x="78.9" y="84.7">TX1-</text>
<text x="78.9" y="87.2">TX1+</text>
<text x="78.9" y="94.8">RX2+</text>
<text x="78.9" y="92.3">RX2-</text>
<text x="78.9" y="99.9">TX2-</text>
<text x="109.8" y="101.2">GPIO1_D2/TYPEC5V_PWREN_H</text>
<text x="78.9" y="102.5">TX2+</text>
<text x="78.9" y="107.5">SBUS+</text>
<text x="78.9" y="110.1">SBUS-</text>
<text x="75.3" y="135.5">FUSB_SDA</text>
<text x="75.3" y="138">FUSB_SCL</text>
<text x="75.9" y="140.6">FUSB_INT</text>
</g>
<g font-size="1.8" fill="#989898">
<text x="147.9" y="79.6">R20</text>
<text x="148.5" y="82.1">0R</text>
</g>
</svg>
